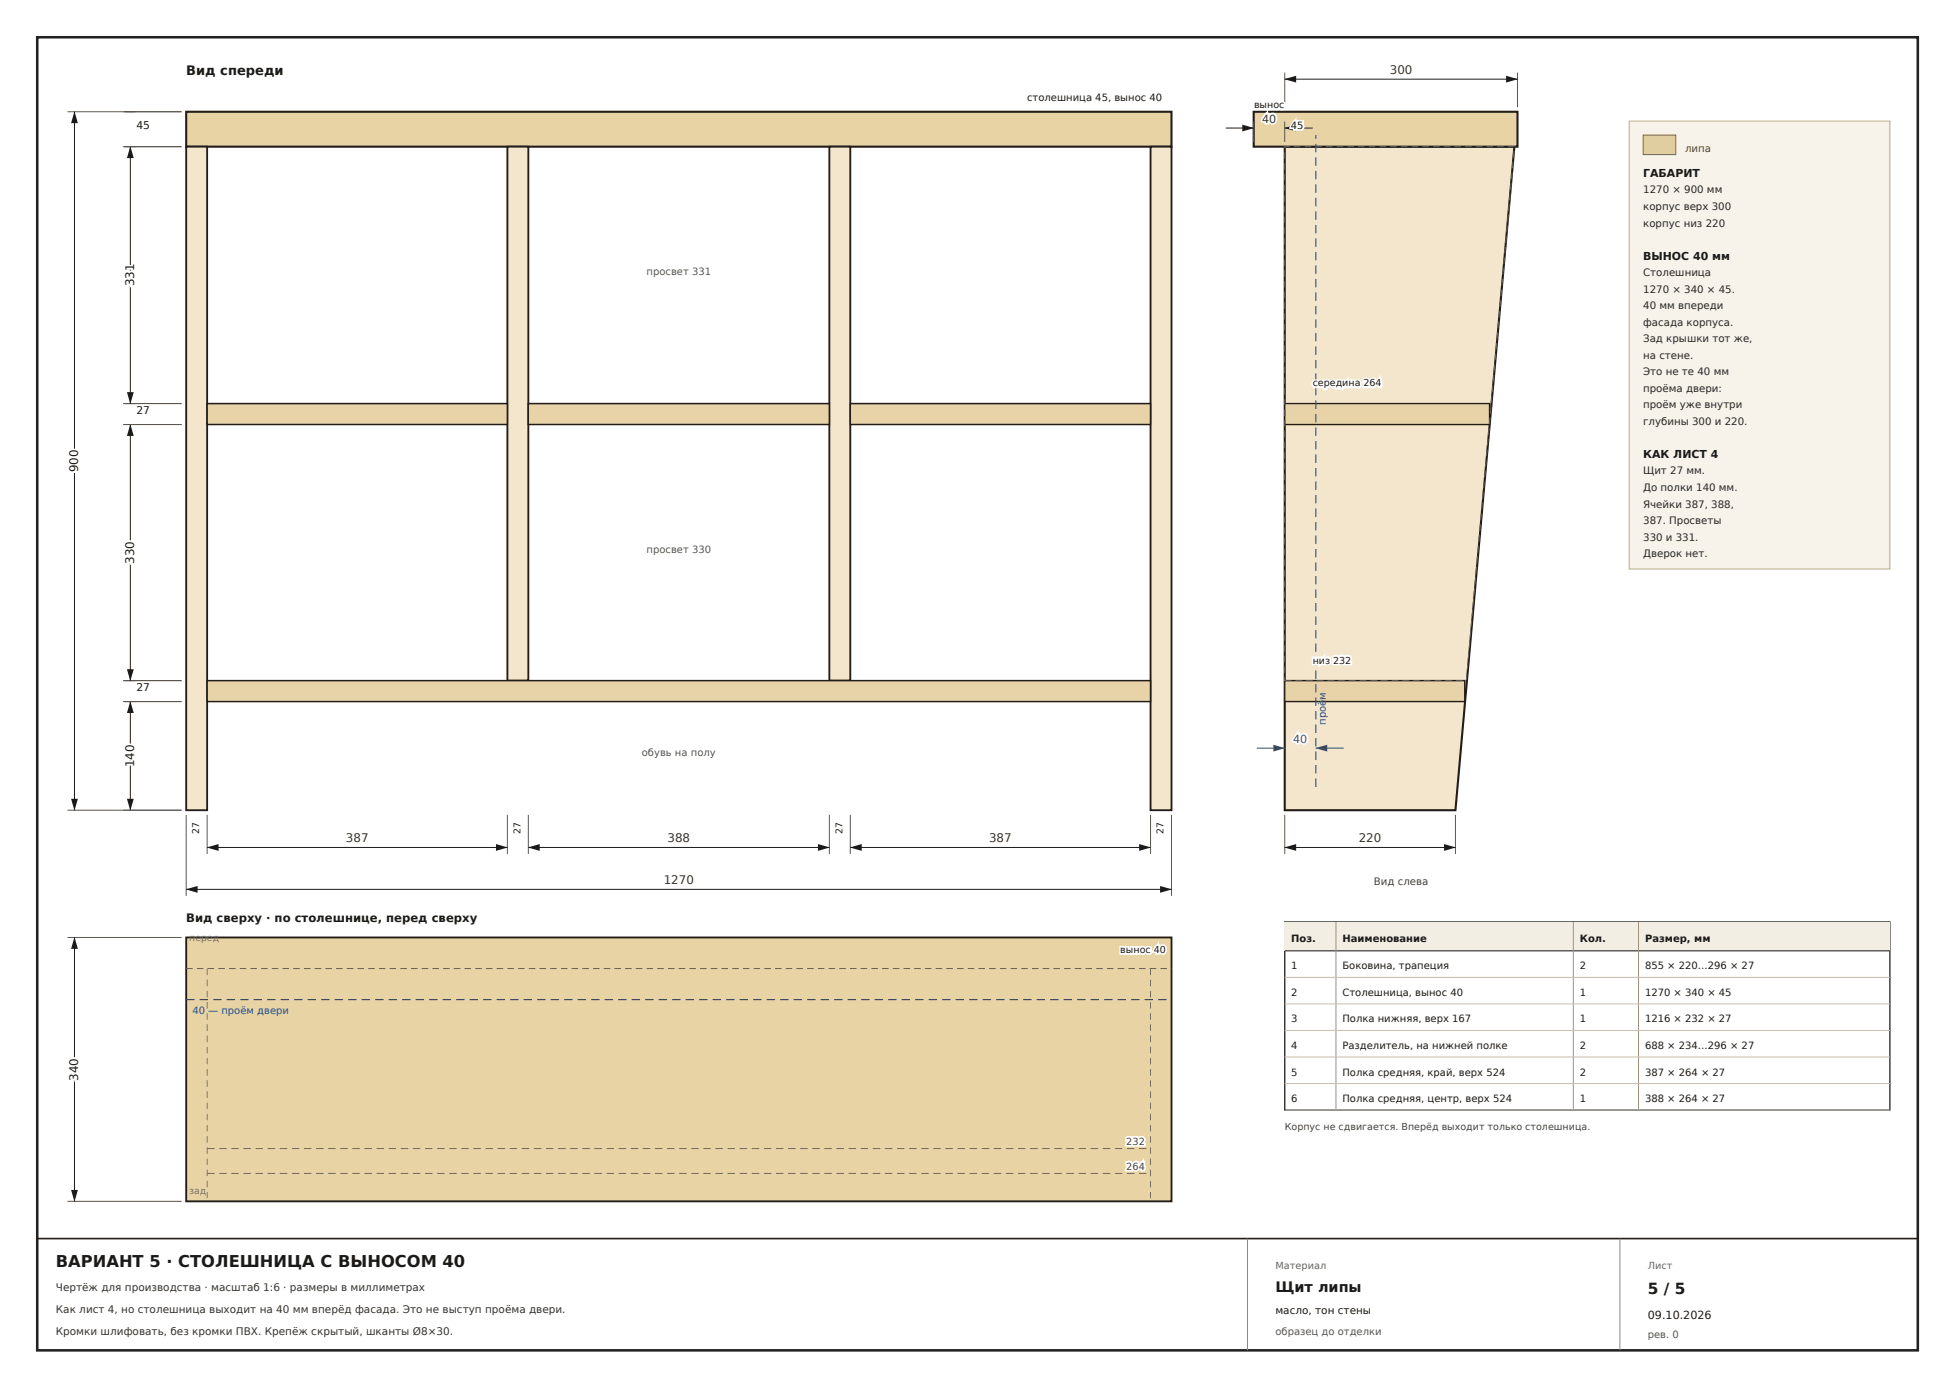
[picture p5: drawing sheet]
<svg xmlns="http://www.w3.org/2000/svg" width="420mm" height="297mm" viewBox="0 0 420 297" stroke-linecap="round" stroke-linejoin="round" font-family="sans-serif">
<path d="M0 0h419.9v297.1h-419.9z" fill="#d9d3c8"/>
<path d="M8 8h404v282h-404z" fill="none" stroke="#222" stroke-width=".55"/>
<path d="M8 266h404" fill="none" stroke="#241c16" stroke-width=".35"/>
<path d="M268 266v24M348 266v24" fill="none" stroke="#888" stroke-width=".21"/>
<path d="M40 24h211.7v7.5h-211.7z" fill="#e7d3a4"/>
<path d="M40 24h211.7v7.5h-211.7z" fill="none" stroke="#241c16" stroke-width=".45"/>
<path d="M40 31.5h4.5v142.5h-4.5z" fill="#f4e6cc"/>
<path d="M40 31.5h4.5v142.5h-4.5z" fill="none" stroke="#241c16" stroke-width=".4"/>
<path d="M247.2 31.5h4.5v142.5h-4.5z" fill="#f4e6cc"/>
<path d="M247.2 31.5h4.5v142.5h-4.5z" fill="none" stroke="#241c16" stroke-width=".4"/>
<path d="M109 31.5h4.5v114.7h-4.5z" fill="#f4e6cc"/>
<path d="M109 31.5h4.5v114.7h-4.5z" fill="none" stroke="#241c16" stroke-width=".4"/>
<path d="M178.2 31.5h4.5v114.7h-4.5z" fill="#f4e6cc"/>
<path d="M178.2 31.5h4.5v114.7h-4.5z" fill="none" stroke="#241c16" stroke-width=".4"/>
<path d="M44.5 146.2h202.7v4.5h-202.7z" fill="#e8d3a8"/>
<path d="M44.5 146.2h202.7v4.5h-202.7z" fill="none" stroke="#241c16" stroke-width=".32"/>
<path d="M44.5 86.7h64.5v4.5h-64.5z" fill="#e8d3a8"/>
<path d="M44.5 86.7h64.5v4.5h-64.5z" fill="none" stroke="#241c16" stroke-width=".32"/>
<path d="M113.5 86.7h64.7v4.5h-64.7z" fill="#e8d3a8"/>
<path d="M113.5 86.7h64.7v4.5h-64.7z" fill="none" stroke="#241c16" stroke-width=".32"/>
<path d="M182.7 86.7h64.5v4.5h-64.5z" fill="#e8d3a8"/>
<path d="M182.7 86.7h64.5v4.5h-64.5z" fill="none" stroke="#241c16" stroke-width=".32"/>
<path d="M26.5 150.7h12.5M26.5 174h12.5" fill="none" stroke="#5c564e" stroke-width=".21"/>
<path d="M28 150.7v23.3" fill="none" stroke="#1b1b1b" stroke-width=".21"/>
<g fill="#1b1b1b">
<path d="M28 150.6l.7 2.5h-1.4z"/>
<path d="M27.3 171.5h1.4l-.7 2.6z"/>
</g>
<path d="M26.5 91.2h12.5M26.5 146.2h12.5M26.5 150.7h12.5" fill="none" stroke="#5c564e" stroke-width=".21"/>
<path d="M28 91.2v55" fill="none" stroke="#1b1b1b" stroke-width=".21"/>
<g fill="#1b1b1b">
<path d="M28 91.1l.7 2.5h-1.4z"/>
<path d="M27.3 143.7h1.4l-.7 2.6z"/>
</g>
<path d="M26.5 31.5h12.5M26.5 86.7h12.5M26.5 91.2h12.5" fill="none" stroke="#5c564e" stroke-width=".21"/>
<path d="M28 31.5v55.2" fill="none" stroke="#1b1b1b" stroke-width=".21"/>
<g fill="#1b1b1b">
<path d="M28 31.4l.7 2.6h-1.4z"/>
<path d="M27.3 84.2h1.4l-.7 2.6z"/>
</g>
<path d="M14.5 24h24.5M26.5 31.5h12.5M14.5 174h24.5" fill="none" stroke="#5c564e" stroke-width=".21"/>
<path d="M16 24v150" fill="none" stroke="#1b1b1b" stroke-width=".21"/>
<g fill="#1b1b1b">
<path d="M16 23.9l.7 2.6h-1.4z"/>
<path d="M15.3 171.5h1.4l-.7 2.6z"/>
</g>
<path d="M44.5 175v8.4M109 175v8.4" fill="none" stroke="#5c564e" stroke-width=".21"/>
<path d="M44.5 182h64.5" fill="none" stroke="#1b1b1b" stroke-width=".21"/>
<g fill="#1b1b1b">
<path d="M44.4 182l2.5-.7v1.4z"/>
<path d="M106.5 181.3l2.6 .7-2.6 .7z"/>
</g>
<path d="M113.5 175v8.4M178.2 175v8.4" fill="none" stroke="#5c564e" stroke-width=".21"/>
<path d="M113.5 182h64.7" fill="none" stroke="#1b1b1b" stroke-width=".21"/>
<g fill="#1b1b1b">
<path d="M113.4 182l2.5-.7v1.4z"/>
<path d="M175.7 181.3l2.6 .7-2.6 .7z"/>
</g>
<path d="M182.7 175v8.4M247.2 175v8.4" fill="none" stroke="#5c564e" stroke-width=".21"/>
<path d="M182.7 182h64.5" fill="none" stroke="#1b1b1b" stroke-width=".21"/>
<g fill="#1b1b1b">
<path d="M182.6 182l2.5-.7v1.4z"/>
<path d="M244.7 181.3l2.6 .7-2.6 .7z"/>
</g>
<path d="M40 175v17.4M251.7 175v17.4" fill="none" stroke="#5c564e" stroke-width=".21"/>
<path d="M40 191h211.7" fill="none" stroke="#1b1b1b" stroke-width=".21"/>
<g fill="#1b1b1b">
<path d="M39.9 191l2.5-.7v1.4z"/>
<path d="M249.2 190.3l2.6 .7-2.6 .7z"/>
</g>
<path d="M276 31.5h49.3l-12.6 142.5h-36.7z" fill="#f4e6cc"/>
<path d="M276 31.5h49.3l-12.6 142.5h-36.7z" fill="none" stroke="#241c16" stroke-width=".45"/>
<path d="M269.3 24h56.7v7.5h-56.7z" fill="#e7d3a4"/>
<path d="M269.3 24h56.7v7.5h-56.7z" fill="none" stroke="#241c16" stroke-width=".45"/>
<path d="M276 146.2h38.7v4.5h-38.7z" fill="#e8d3a8"/>
<path d="M276 146.2h38.7v4.5h-38.7z" fill="none" stroke="#241c16" stroke-width=".3"/>
<path d="M276 86.7h44v4.5h-44z" fill="#e8d3a8"/>
<path d="M276 86.7h44v4.5h-44z" fill="none" stroke="#241c16" stroke-width=".3"/>
<path d="M278.3 146.1h1.4v.2h-1.4zM280.6 146.1h1.4v.2h-1.4zM282.9 146.1h1.4v.2h-1.4zM285.2 146.1h1.4v.2h-1.4zM287.5 146.1h1.4v.2h-1.4zM289.8 146.1h1.4v.2h-1.4zM292.1 146.1h1.4v.2h-1.4zM294.4 146.1h1.4v.2h-1.4zM296.7 146.1h1.4v.2h-1.4zM299 146.1h1.4v.2h-1.4zM301.3 146.1h1.4v.2h-1.4zM303.6 146.1h1.4v.2h-1.4zM305.9 146.1h1.4v.2h-1.4zM308.2 146.1h1.4v.2h-1.4zM310.5 146.1h1.4v.2h-1.4zM312.8 146.1h1.4v.2h-1.4zM315 144.7h.2l-.1 1.4h-.2zM315.2 142.4h.2l-.1 1.4h-.2zM315.4 140.1h.3l-.2 1.4h-.2zM315.6 137.8h.3l-.2 1.4h-.2zM315.8 135.5h.3l-.2 1.4h-.2zM316.1 133.2h.2l-.2 1.4h-.2zM316.3 130.9h.2l-.1 1.4h-.3zM316.5 128.6l.2 .1-.1 1.3h-.3zM316.7 126.3l.2 .1-.1 1.4-.3-.1zM316.9 124l.2 .1-.1 1.4-.2-.1zM317.1 121.8h.2l-.1 1.4h-.2zM317.3 119.5h.2l-.1 1.4h-.2zM317.5 117.2h.2l-.1 1.4h-.2zM317.7 114.9h.2l-.1 1.4h-.2zM317.9 112.6h.2l-.1 1.4h-.2zM318.1 110.3h.2l-.1 1.4h-.2zM318.3 108h.2l-.1 1.4h-.2zM318.5 105.7h.3l-.2 1.4h-.2zM318.7 103.4l.3 .1-.2 1.3h-.2zM318.9 101.1l.3 .1-.2 1.4-.2-.1zM319.1 98.9h.3l-.2 1.4-.2-.1zM319.4 96.6h.2l-.2 1.4h-.2zM319.6 94.3h.2l-.1 1.4h-.3zM319.8 92h.2l-.1 1.4h-.3zM320 89.7h.2l-.1 1.4h-.3zM320.2 87.4h.2l-.1 1.4h-.2zM320.4 85.1h.2l-.1 1.4h-.2zM320.6 82.8h.2l-.1 1.4h-.2zM320.8 80.5h.2l-.1 1.4h-.2zM321 78.2l.2 .1-.1 1.3h-.2zM321.2 75.9l.2 .1-.1 1.4-.2-.1zM321.4 73.7h.2l-.1 1.4-.2-.1zM321.6 71.4h.2l-.1 1.4h-.2zM321.8 69.1h.3l-.2 1.4h-.2zM322 66.8h.3l-.2 1.4h-.2zM322.2 64.5h.3l-.2 1.4h-.2zM322.5 62.2h.2l-.2 1.4h-.2zM322.7 59.9h.2l-.1 1.4h-.3zM322.9 57.6h.2l-.1 1.4h-.3zM323.1 55.3h.2l-.1 1.4h-.3zM323.3 53l.2 .1-.1 1.4-.2-.1zM323.5 50.7l.2 .1-.1 1.4-.2-.1zM323.7 48.5h.2l-.1 1.4h-.2zM323.9 46.2h.2l-.1 1.4h-.2zM324.1 43.9h.2l-.1 1.4h-.2zM324.3 41.6h.2l-.1 1.4h-.2zM324.5 39.3h.2l-.1 1.4h-.2zM324.7 37h.2l-.1 1.4h-.2zM324.9 34.7h.2l-.1 1.4h-.2zM325.1 32.4h.3l-.2 1.4h-.2zM324 31.4h1.4v.1h-.2l.1 .1h-1.3zM321.7 31.4h1.4v.2h-1.4zM319.4 31.4h1.4v.2h-1.4zM317.1 31.4h1.4v.2h-1.4zM314.8 31.4h1.4v.2h-1.4zM312.5 31.4h1.4v.2h-1.4zM310.2 31.4h1.4v.2h-1.4zM307.9 31.4h1.4v.2h-1.4zM305.6 31.4h1.4v.2h-1.4zM303.3 31.4h1.4v.2h-1.4zM301 31.4h1.4v.2h-1.4zM298.7 31.4h1.4v.2h-1.4zM296.4 31.4h1.4v.2h-1.4zM294.1 31.4h1.4v.2h-1.4zM291.8 31.4h1.4v.2h-1.4zM289.5 31.4h1.4v.2h-1.4zM287.2 31.4h1.4v.2h-1.4zM284.9 31.4h1.4v.2h-1.4zM282.6 31.4h1.4v.2h-1.4zM280.3 31.4h1.4v.2h-1.4zM278 31.4h1.4v.2h-1.4zM275.9 31.4h1.2v.2h-1.1v-.1l.1 .3h-.2zM275.9 32.7h.2v1.4h-.2zM275.9 35h.2v1.4h-.2zM275.9 37.3h.2v1.4h-.2zM275.9 39.6h.2v1.4h-.2zM275.9 41.9h.2v1.4h-.2zM275.9 44.2h.2v1.4h-.2zM275.9 46.5h.2v1.4h-.2zM275.9 48.8h.2v1.4h-.2zM275.9 51.1h.2v1.4h-.2zM275.9 53.4h.2v1.4h-.2zM275.9 55.7h.2v1.4h-.2zM275.9 58h.2v1.4h-.2zM275.9 60.3h.2v1.4h-.2zM275.9 62.6h.2v1.4h-.2zM275.9 64.9h.2v1.4h-.2zM275.9 67.2h.2v1.4h-.2zM275.9 69.5h.2v1.4h-.2zM275.9 71.8h.2v1.4h-.2zM275.9 74.1h.2v1.4h-.2zM275.9 76.4h.2v1.4h-.2zM275.9 78.7h.2v1.4h-.2zM275.9 81h.2v1.4h-.2zM275.9 83.3h.2v1.4h-.2zM275.9 85.6h.2v1.4h-.2zM275.9 87.9h.2v1.4h-.2zM275.9 90.2h.2v1.4h-.2zM275.9 92.5h.2v1.4h-.2zM275.9 94.8h.2v1.4h-.2zM275.9 97.1h.2v1.4h-.2zM275.9 99.4h.2v1.4h-.2zM275.9 101.7h.2v1.4h-.2zM275.9 104h.2v1.4h-.2zM275.9 106.3h.2v1.4h-.2zM275.9 108.6h.2v1.4h-.2zM275.9 110.9h.2v1.4h-.2zM275.9 113.2h.2v1.4h-.2zM275.9 115.5h.2v1.4h-.2zM275.9 117.8h.2v1.4h-.2zM275.9 120.1h.2v1.4h-.2zM275.9 122.4h.2v1.4h-.2zM275.9 124.7h.2v1.4h-.2zM275.9 127h.2v1.4h-.2zM275.9 129.3h.2v1.4h-.2zM275.9 131.6h.2v1.4h-.2zM275.9 133.9h.2v1.4h-.2zM275.9 136.2h.2v1.4h-.2zM275.9 138.5h.2v1.4h-.2zM275.9 140.8h.2v1.4h-.2zM275.9 143.1h.2v1.4h-.2zM275.9 145.4h.2v.8h-.1v-.1h1.4v.2h-1.5z" fill="#6a6258"/>
<path d="M282.5 167.2h.3v1.8h-.3zM282.5 164.3h.3v1.8h-.3zM282.5 161.4h.3v1.8h-.3zM282.5 158.5h.3v1.8h-.3zM282.5 155.6h.3v1.8h-.3zM282.5 152.7h.3v1.8h-.3zM282.5 149.8h.3v1.8h-.3zM282.5 146.9h.3v1.8h-.3zM282.5 144h.3v1.8h-.3zM282.5 141.1h.3v1.8h-.3zM282.5 138.2h.3v1.8h-.3zM282.5 135.3h.3v1.8h-.3zM282.5 132.4h.3v1.8h-.3zM282.5 129.5h.3v1.8h-.3zM282.5 126.6h.3v1.8h-.3zM282.5 123.7h.3v1.8h-.3zM282.5 120.8h.3v1.8h-.3zM282.5 117.9h.3v1.8h-.3zM282.5 115h.3v1.8h-.3zM282.5 112.1h.3v1.8h-.3zM282.5 109.2h.3v1.8h-.3zM282.5 106.3h.3v1.8h-.3zM282.5 103.4h.3v1.8h-.3zM282.5 100.5h.3v1.8h-.3zM282.5 97.6h.3v1.8h-.3zM282.5 94.7h.3v1.8h-.3zM282.5 91.8h.3v1.8h-.3zM282.5 88.9h.3v1.8h-.3zM282.5 86h.3v1.8h-.3zM282.5 83.1h.3v1.8h-.3zM282.5 80.2h.3v1.8h-.3zM282.5 77.3h.3v1.8h-.3zM282.5 74.4h.3v1.8h-.3zM282.5 71.5h.3v1.8h-.3zM282.5 68.6h.3v1.8h-.3zM282.5 65.7h.3v1.8h-.3zM282.5 62.8h.3v1.8h-.3zM282.5 59.9h.3v1.8h-.3zM282.5 57h.3v1.8h-.3zM282.5 54.1h.3v1.8h-.3zM282.5 51.2h.3v1.8h-.3zM282.5 48.3h.3v1.8h-.3zM282.5 45.4h.3v1.8h-.3zM282.5 42.5h.3v1.8h-.3zM282.5 39.6h.3v1.8h-.3zM282.5 36.7h.3v1.8h-.3zM282.5 33.8h.3v1.8h-.3zM282.5 30.9h.3v1.8h-.3zM282.5 29h.3v.8h-.3z" fill="#1d4e89"/>
<path d="M270 160.7h6" fill="none" stroke="#1d4e89" stroke-width=".21"/>
<path d="M273.5 159.9l2.6 .8-2.6 .7z" fill="#1d4e89"/>
<path d="M282.7 160.7h6" fill="none" stroke="#1d4e89" stroke-width=".21"/>
<path d="M282.6 160.7l2.5-.8v1.5z" fill="#1d4e89"/>
<path d="M276 15.6v7.4M326 15.6v7.4" fill="none" stroke="#5c564e" stroke-width=".21"/>
<path d="M276 17h50" fill="none" stroke="#1b1b1b" stroke-width=".21"/>
<g fill="#1b1b1b">
<path d="M275.9 17l2.5-.7v1.4z"/>
<path d="M323.5 16.3l2.6 .7-2.6 .7z"/>
</g>
<path d="M269.3 26.1v4.4M276 26.1v4.4" fill="none" stroke="#5c564e" stroke-width=".21"/>
<path d="M263.3 27.5h6" fill="none" stroke="#1b1b1b" stroke-width=".21"/>
<path d="M266.9 26.8l2.5 .7-2.5 .7z" fill="#1b1b1b"/>
<path d="M276 27.5h6" fill="none" stroke="#1b1b1b" stroke-width=".21"/>
<path d="M275.9 27.5l2.5-.7v1.4z" fill="#1b1b1b"/>
<path d="M276 175v8.4M312.7 175v8.4" fill="none" stroke="#5c564e" stroke-width=".21"/>
<path d="M276 182h36.7" fill="none" stroke="#1b1b1b" stroke-width=".21"/>
<g fill="#1b1b1b">
<path d="M275.9 182l2.5-.7v1.4z"/>
<path d="M310.2 181.3l2.6 .7-2.6 .7z"/>
</g>
<path d="M40 201.3h211.7v56.7h-211.7z" fill="#e7d3a4"/>
<path d="M40 201.3h211.7v56.7h-211.7z" fill="none" stroke="#241c16" stroke-width=".4"/>
<g fill="#6a6258">
<path d="M40 207.9h1.4v.2h-1.4zM42.3 207.9h1.4v.2h-1.4zM44.6 207.9h1.4v.2h-1.4zM46.9 207.9h1.4v.2h-1.4zM49.2 207.9h1.4v.2h-1.4zM51.5 207.9h1.4v.2h-1.4zM53.8 207.9h1.4v.2h-1.4zM56.1 207.9h1.4v.2h-1.4zM58.4 207.9h1.4v.2h-1.4zM60.7 207.9h1.4v.2h-1.4zM63 207.9h1.4v.2h-1.4zM65.3 207.9h1.4v.2h-1.4zM67.6 207.9h1.4v.2h-1.4zM69.9 207.9h1.4v.2h-1.4zM72.2 207.9h1.4v.2h-1.4zM74.5 207.9h1.4v.2h-1.4zM76.8 207.9h1.4v.2h-1.4zM79.1 207.9h1.4v.2h-1.4zM81.4 207.9h1.4v.2h-1.4zM83.7 207.9h1.4v.2h-1.4zM86 207.9h1.4v.2h-1.4zM88.3 207.9h1.4v.2h-1.4zM90.6 207.9h1.4v.2h-1.4zM92.9 207.9h1.4v.2h-1.4zM95.2 207.9h1.4v.2h-1.4zM97.5 207.9h1.4v.2h-1.4zM99.8 207.9h1.4v.2h-1.4zM102.1 207.9h1.4v.2h-1.4zM104.4 207.9h1.4v.2h-1.4zM106.7 207.9h1.4v.2h-1.4zM109 207.9h1.4v.2h-1.4zM111.3 207.9h1.4v.2h-1.4zM113.6 207.9h1.4v.2h-1.4zM115.9 207.9h1.4v.2h-1.4zM118.2 207.9h1.4v.2h-1.4zM120.5 207.9h1.4v.2h-1.4zM122.8 207.9h1.4v.2h-1.4zM125.1 207.9h1.4v.2h-1.4zM127.4 207.9h1.4v.2h-1.4zM129.7 207.9h1.4v.2h-1.4zM132 207.9h1.4v.2h-1.4zM134.3 207.9h1.4v.2h-1.4zM136.6 207.9h1.4v.2h-1.4zM138.9 207.9h1.4v.2h-1.4zM141.2 207.9h1.4v.2h-1.4zM143.5 207.9h1.4v.2h-1.4zM145.8 207.9h1.4v.2h-1.4zM148.1 207.9h1.4v.2h-1.4zM150.4 207.9h1.4v.2h-1.4zM152.7 207.9h1.4v.2h-1.4zM155 207.9h1.4v.2h-1.4zM157.3 207.9h1.4v.2h-1.4zM159.6 207.9h1.4v.2h-1.4zM161.9 207.9h1.4v.2h-1.4zM164.2 207.9h1.4v.2h-1.4zM166.5 207.9h1.4v.2h-1.4zM168.8 207.9h1.4v.2h-1.4zM171.1 207.9h1.4v.2h-1.4zM173.4 207.9h1.4v.2h-1.4zM175.7 207.9h1.4v.2h-1.4zM178 207.9h1.4v.2h-1.4zM180.3 207.9h1.4v.2h-1.4zM182.6 207.9h1.4v.2h-1.4zM184.9 207.9h1.4v.2h-1.4zM187.2 207.9h1.4v.2h-1.4zM189.5 207.9h1.4v.2h-1.4zM191.8 207.9h1.4v.2h-1.4zM194.1 207.9h1.4v.2h-1.4zM196.4 207.9h1.4v.2h-1.4zM198.7 207.9h1.4v.2h-1.4zM201 207.9h1.4v.2h-1.4zM203.3 207.9h1.4v.2h-1.4zM205.6 207.9h1.4v.2h-1.4zM207.9 207.9h1.4v.2h-1.4zM210.2 207.9h1.4v.2h-1.4zM212.5 207.9h1.4v.2h-1.4zM214.8 207.9h1.4v.2h-1.4zM217.1 207.9h1.4v.2h-1.4zM219.4 207.9h1.4v.2h-1.4zM221.7 207.9h1.4v.2h-1.4zM224 207.9h1.4v.2h-1.4zM226.3 207.9h1.4v.2h-1.4zM228.6 207.9h1.4v.2h-1.4zM230.9 207.9h1.4v.2h-1.4zM233.2 207.9h1.4v.2h-1.4zM235.5 207.9h1.4v.2h-1.4zM237.8 207.9h1.4v.2h-1.4zM240.1 207.9h1.4v.2h-1.4zM242.4 207.9h1.4v.2h-1.4zM244.7 207.9h1.4v.2h-1.4zM247 207.9h1.4v.2h-1.4zM249.3 207.9h1.4v.2h-1.4zM251.6 207.9l.1 .2z"/>
<path d="M44.4 208h.2v1.4h-.2zM44.4 210.4h.2v1.4h-.2zM44.4 212.8h.2v1.4h-.2zM44.4 215.2h.2v1.4h-.2zM44.4 217.6h.2v1.4h-.2zM44.4 220h.2v1.4h-.2zM44.4 222.4h.2v1.4h-.2zM44.4 224.8h.2v1.4h-.2zM44.4 227.2h.2v1.4h-.2zM44.4 229.6h.2v1.4h-.2zM44.4 232h.2v1.4h-.2zM44.4 234.4h.2v1.4h-.2zM44.4 236.8h.2v1.4h-.2zM44.4 239.2h.2v1.4h-.2zM44.4 241.6h.2v1.4h-.2zM44.4 244h.2v1.4h-.2zM44.4 246.4h.2v1.4h-.2zM44.4 248.8h.2v1.4h-.2zM44.4 251.2h.2v1.4h-.2zM44.4 253.6h.2v1.4h-.2zM44.4 256h.2v1.3h-.2z"/>
<path d="M247.1 208h.2v1.4h-.2zM247.1 210.4h.2v1.4h-.2zM247.1 212.8h.2v1.4h-.2zM247.1 215.2h.2v1.4h-.2zM247.1 217.6h.2v1.4h-.2zM247.1 220h.2v1.4h-.2zM247.1 222.4h.2v1.4h-.2zM247.1 224.8h.2v1.4h-.2zM247.1 227.2h.2v1.4h-.2zM247.1 229.6h.2v1.4h-.2zM247.1 232h.2v1.4h-.2zM247.1 234.4h.2v1.4h-.2zM247.1 236.8h.2v1.4h-.2zM247.1 239.2h.2v1.4h-.2zM247.1 241.6h.2v1.4h-.2zM247.1 244h.2v1.4h-.2zM247.1 246.4h.2v1.4h-.2zM247.1 248.8h.2v1.4h-.2zM247.1 251.2h.2v1.4h-.2zM247.1 253.6h.2v1.4h-.2zM247.1 256h.2v1.3h-.2z"/>
<path d="M44.5 251.9h1.6v.2h-1.6zM47.1 251.9h1.6v.2h-1.6zM49.7 251.9h1.6v.2h-1.6zM52.3 251.9h1.6v.2h-1.6zM54.9 251.9h1.6v.2h-1.6zM57.5 251.9h1.6v.2h-1.6zM60.1 251.9h1.6v.2h-1.6zM62.7 251.9h1.6v.2h-1.6zM65.3 251.9h1.6v.2h-1.6zM67.9 251.9h1.6v.2h-1.6zM70.5 251.9h1.6v.2h-1.6zM73.1 251.9h1.6v.2h-1.6zM75.7 251.9h1.6v.2h-1.6zM78.3 251.9h1.6v.2h-1.6zM80.9 251.9h1.6v.2h-1.6zM83.5 251.9h1.6v.2h-1.6zM86.1 251.9h1.6v.2h-1.6zM88.7 251.9h1.6v.2h-1.6zM91.3 251.9h1.6v.2h-1.6zM93.9 251.9h1.6v.2h-1.6zM96.5 251.9h1.6v.2h-1.6zM99.1 251.9h1.6v.2h-1.6zM101.7 251.9h1.6v.2h-1.6zM104.3 251.9h1.6v.2h-1.6zM106.9 251.9h1.6v.2h-1.6zM109.5 251.9h1.6v.2h-1.6zM112.1 251.9h1.6v.2h-1.6zM114.7 251.9h1.6v.2h-1.6zM117.3 251.9h1.6v.2h-1.6zM119.9 251.9h1.6v.2h-1.6zM122.5 251.9h1.6v.2h-1.6zM125.1 251.9h1.6v.2h-1.6zM127.7 251.9h1.6v.2h-1.6zM130.3 251.9h1.6v.2h-1.6zM132.9 251.9h1.6v.2h-1.6zM135.5 251.9h1.6v.2h-1.6zM138.1 251.9h1.6v.2h-1.6zM140.7 251.9h1.6v.2h-1.6zM143.3 251.9h1.6v.2h-1.6zM145.9 251.9h1.6v.2h-1.6zM148.5 251.9h1.6v.2h-1.6zM151.1 251.9h1.6v.2h-1.6zM153.7 251.9h1.6v.2h-1.6zM156.3 251.9h1.6v.2h-1.6zM158.9 251.9h1.6v.2h-1.6zM161.5 251.9h1.6v.2h-1.6zM164.1 251.9h1.6v.2h-1.6zM166.7 251.9h1.6v.2h-1.6zM169.3 251.9h1.6v.2h-1.6zM171.9 251.9h1.6v.2h-1.6zM174.5 251.9h1.6v.2h-1.6zM177.1 251.9h1.6v.2h-1.6zM179.7 251.9h1.6v.2h-1.6zM182.3 251.9h1.6v.2h-1.6zM184.9 251.9h1.6v.2h-1.6zM187.5 251.9h1.6v.2h-1.6zM190.1 251.9h1.6v.2h-1.6zM192.7 251.9h1.6v.2h-1.6zM195.3 251.9h1.6v.2h-1.6zM197.9 251.9h1.6v.2h-1.6zM200.5 251.9h1.6v.2h-1.6zM203.1 251.9h1.6v.2h-1.6zM205.7 251.9h1.6v.2h-1.6zM208.3 251.9h1.6v.2h-1.6zM210.9 251.9h1.6v.2h-1.6zM213.5 251.9h1.6v.2h-1.6zM216.1 251.9h1.6v.2h-1.6zM218.7 251.9h1.6v.2h-1.6zM221.3 251.9h1.6v.2h-1.6zM223.9 251.9h1.6v.2h-1.6zM226.5 251.9h1.6v.2h-1.6zM229.1 251.9h1.6v.2h-1.6zM231.7 251.9h1.6v.2h-1.6zM234.3 251.9h1.6v.2h-1.6zM236.9 251.9h1.6v.2h-1.6zM239.5 251.9h1.6v.2h-1.6zM242.1 251.9h1.6v.2h-1.6zM244.7 251.9h1.6v.2h-1.6z"/>
<path d="M44.5 246.6h1.6v.2h-1.6zM47.1 246.6h1.6v.2h-1.6zM49.7 246.6h1.6v.2h-1.6zM52.3 246.6h1.6v.2h-1.6zM54.9 246.6h1.6v.2h-1.6zM57.5 246.6h1.6v.2h-1.6zM60.1 246.6h1.6v.2h-1.6zM62.7 246.6h1.6v.2h-1.6zM65.3 246.6h1.6v.2h-1.6zM67.9 246.6h1.6v.2h-1.6zM70.5 246.6h1.6v.2h-1.6zM73.1 246.6h1.6v.2h-1.6zM75.7 246.6h1.6v.2h-1.6zM78.3 246.6h1.6v.2h-1.6zM80.9 246.6h1.6v.2h-1.6zM83.5 246.6h1.6v.2h-1.6zM86.1 246.6h1.6v.2h-1.6zM88.7 246.6h1.6v.2h-1.6zM91.3 246.6h1.6v.2h-1.6zM93.9 246.6h1.6v.2h-1.6zM96.5 246.6h1.6v.2h-1.6zM99.1 246.6h1.6v.2h-1.6zM101.7 246.6h1.6v.2h-1.6zM104.3 246.6h1.6v.2h-1.6zM106.9 246.6h1.6v.2h-1.6zM109.5 246.6h1.6v.2h-1.6zM112.1 246.6h1.6v.2h-1.6zM114.7 246.6h1.6v.2h-1.6zM117.3 246.6h1.6v.2h-1.6zM119.9 246.6h1.6v.2h-1.6zM122.5 246.6h1.6v.2h-1.6zM125.1 246.6h1.6v.2h-1.6zM127.7 246.6h1.6v.2h-1.6zM130.3 246.6h1.6v.2h-1.6zM132.9 246.6h1.6v.2h-1.6zM135.5 246.6h1.6v.2h-1.6zM138.1 246.6h1.6v.2h-1.6zM140.7 246.6h1.6v.2h-1.6zM143.3 246.6h1.6v.2h-1.6zM145.9 246.6h1.6v.2h-1.6zM148.5 246.6h1.6v.2h-1.6zM151.1 246.6h1.6v.2h-1.6zM153.7 246.6h1.6v.2h-1.6zM156.3 246.6h1.6v.2h-1.6zM158.9 246.6h1.6v.2h-1.6zM161.5 246.6h1.6v.2h-1.6zM164.1 246.6h1.6v.2h-1.6zM166.7 246.6h1.6v.2h-1.6zM169.3 246.6h1.6v.2h-1.6zM171.9 246.6h1.6v.2h-1.6zM174.5 246.6h1.6v.2h-1.6zM177.1 246.6h1.6v.2h-1.6zM179.7 246.6h1.6v.2h-1.6zM182.3 246.6h1.6v.2h-1.6zM184.9 246.6h1.6v.2h-1.6zM187.5 246.6h1.6v.2h-1.6zM190.1 246.6h1.6v.2h-1.6zM192.7 246.6h1.6v.2h-1.6zM195.3 246.6h1.6v.2h-1.6zM197.9 246.6h1.6v.2h-1.6zM200.5 246.6h1.6v.2h-1.6zM203.1 246.6h1.6v.2h-1.6zM205.7 246.6h1.6v.2h-1.6zM208.3 246.6h1.6v.2h-1.6zM210.9 246.6h1.6v.2h-1.6zM213.5 246.6h1.6v.2h-1.6zM216.1 246.6h1.6v.2h-1.6zM218.7 246.6h1.6v.2h-1.6zM221.3 246.6h1.6v.2h-1.6zM223.9 246.6h1.6v.2h-1.6zM226.5 246.6h1.6v.2h-1.6zM229.1 246.6h1.6v.2h-1.6zM231.7 246.6h1.6v.2h-1.6zM234.3 246.6h1.6v.2h-1.6zM236.9 246.6h1.6v.2h-1.6zM239.5 246.6h1.6v.2h-1.6zM242.1 246.6h1.6v.2h-1.6zM244.7 246.6h1.6v.2h-1.6z"/>
</g>
<path d="M40 214.5h1.8v.3h-1.8zM42.9 214.5h1.8v.3h-1.8zM45.8 214.5h1.8v.3h-1.8zM48.7 214.5h1.8v.3h-1.8zM51.6 214.5h1.8v.3h-1.8zM54.5 214.5h1.8v.3h-1.8zM57.4 214.5h1.8v.3h-1.8zM60.3 214.5h1.8v.3h-1.8zM63.2 214.5h1.8v.3h-1.8zM66.1 214.5h1.8v.3h-1.8zM69 214.5h1.8v.3h-1.8zM71.9 214.5h1.8v.3h-1.8zM74.8 214.5h1.8v.3h-1.8zM77.7 214.5h1.8v.3h-1.8zM80.6 214.5h1.8v.3h-1.8zM83.5 214.5h1.8v.3h-1.8zM86.4 214.5h1.8v.3h-1.8zM89.3 214.5h1.8v.3h-1.8zM92.2 214.5h1.8v.3h-1.8zM95.1 214.5h1.8v.3h-1.8zM98 214.5h1.8v.3h-1.8zM100.9 214.5h1.8v.3h-1.8zM103.8 214.5h1.8v.3h-1.8zM106.7 214.5h1.8v.3h-1.8zM109.6 214.5h1.8v.3h-1.8zM112.5 214.5h1.8v.3h-1.8zM115.4 214.5h1.8v.3h-1.8zM118.3 214.5h1.8v.3h-1.8zM121.2 214.5h1.8v.3h-1.8zM124.1 214.5h1.8v.3h-1.8zM127 214.5h1.8v.3h-1.8zM129.9 214.5h1.8v.3h-1.8zM132.8 214.5h1.8v.3h-1.8zM135.7 214.5h1.8v.3h-1.8zM138.6 214.5h1.8v.3h-1.8zM141.5 214.5h1.8v.3h-1.8zM144.4 214.5h1.8v.3h-1.8zM147.3 214.5h1.8v.3h-1.8zM150.2 214.5h1.8v.3h-1.8zM153.1 214.5h1.8v.3h-1.8zM156 214.5h1.8v.3h-1.8zM158.9 214.5h1.8v.3h-1.8zM161.8 214.5h1.8v.3h-1.8zM164.7 214.5h1.8v.3h-1.8zM167.6 214.5h1.8v.3h-1.8zM170.5 214.5h1.8v.3h-1.8zM173.4 214.5h1.8v.3h-1.8zM176.3 214.5h1.8v.3h-1.8zM179.2 214.5h1.8v.3h-1.8zM182.1 214.5h1.8v.3h-1.8zM185 214.5h1.8v.3h-1.8zM187.9 214.5h1.8v.3h-1.8zM190.8 214.5h1.8v.3h-1.8zM193.7 214.5h1.8v.3h-1.8zM196.6 214.5h1.8v.3h-1.8zM199.5 214.5h1.8v.3h-1.8zM202.4 214.5h1.8v.3h-1.8zM205.3 214.5h1.8v.3h-1.8zM208.2 214.5h1.8v.3h-1.8zM211.1 214.5h1.8v.3h-1.8zM214 214.5h1.8v.3h-1.8zM216.9 214.5h1.8v.3h-1.8zM219.8 214.5h1.8v.3h-1.8zM222.7 214.5h1.8v.3h-1.8zM225.6 214.5h1.8v.3h-1.8zM228.5 214.5h1.8v.3h-1.8zM231.4 214.5h1.8v.3h-1.8zM234.3 214.5h1.8v.3h-1.8zM237.2 214.5h1.8v.3h-1.8zM240.1 214.5h1.8v.3h-1.8zM243 214.5h1.8v.3h-1.8zM245.9 214.5h1.8v.3h-1.8zM248.8 214.5h1.8v.3h-1.8z" fill="#1d4e89"/>
<path d="M14.5 201.3h24.5M14.5 258h24.5" fill="none" stroke="#5c564e" stroke-width=".21"/>
<path d="M16 201.3v56.7" fill="none" stroke="#1b1b1b" stroke-width=".21"/>
<g fill="#1b1b1b">
<path d="M16 201.2l.7 2.6h-1.4z"/>
<path d="M15.3 255.5h1.4l-.7 2.6z"/>
</g>
<path d="M350 26h56v96.2h-56z" fill="#f7f3ea"/>
<path d="M350 26h56v96.2h-56z" fill="none" stroke="#c2b59f" stroke-width=".25"/>
<path d="M353 29h7v4.2h-7z" fill="#e0c48a"/>
<path d="M353 29h7v4.2h-7z" fill="none" stroke="#8d7040" stroke-width=".21"/>
<path d="M276 198h130v40.4h-130z" fill="#fff"/>
<path d="M276 198h130v40.4h-130z" fill="none" stroke="#333" stroke-width=".3"/>
<path d="M276 198h130v6.2h-130z" fill="#f3eee3"/>
<path d="M276 204.2h130" fill="none" stroke="#333" stroke-width=".25"/>
<path d="M287 198v40.4M338 198v40.4M352 198v40.4" fill="none" stroke="#9a9186" stroke-width=".21"/>
<path d="M276 209.9h130M276 215.6h130M276 221.3h130M276 227h130M276 232.7h130M276 238.4h130" fill="none" stroke="#c8bfb2" stroke-width=".21"/>
<text font-size="3.5" fill="#1a1a1a" x="12" y="272.2">ВАРИАНТ 5 · СТОЛЕШНИЦА С ВЫНОСОМ 40</text>
<text font-size="3.3" fill="#1a1a1a" x="354" y="278">5 / 5</text>
<text font-size="3.1" fill="#1a1a1a" x="274" y="277.4">Щит липы</text>
<text font-size="2.8" fill="#1a1a1a" x="40" y="16">Вид спереди</text>
<g font-size="2.5" fill="#fff">
<text x="298.6" y="15.8">300</text>
<text x="28.8" y="61.5" transform="rotate(-90 28.8 61.5)">331</text>
<text x="16.8" y="101.4" transform="rotate(-90 16.8 101.4)">900</text>
<text x="28.8" y="121.1" transform="rotate(-90 28.8 121.1)">330</text>
<text x="28.8" y="164.8" transform="rotate(-90 28.8 164.8)">140</text>
<text x="74.3" y="180.8">387</text>
<text x="143.4" y="180.8">388</text>
<text x="212.5" y="180.8">387</text>
<text x="291.9" y="180.8">220</text>
<text x="142.6" y="189.8">1270</text>
<text x="16.8" y="232.1" transform="rotate(-90 16.8 232.1)">340</text>
</g>
<text font-size="2.5" fill="#1a1a1a" x="40" y="197.9">Вид сверху · по столешнице, перед сверху</text>
<g font-size="2.4" fill="#fff">
<text x="271.1" y="26.3">40</text>
<text x="277.8" y="159.5">40</text>
</g>
<text font-size="2.4" fill="#1a1a1a" x="354" y="283.2">09.10.2026</text>
<g font-size="2.3" fill="#fff">
<text x="29.3" y="27.7">45</text>
<text x="29.3" y="88.9">27</text>
<text x="29.3" y="148.4">27</text>
</g>
<g font-size="2.3" fill="#1a1a1a">
<text x="353" y="38">ГАБАРИТ</text>
<text x="353" y="55.7">ВЫНОС 40 мм</text>
<text x="353" y="98.3">КАК ЛИСТ 4</text>
</g>
<text font-size="2.2" fill="#5a4630" x="362" y="32.6">липа</text>
<g font-size="2.2" fill="#2c2822">
<text x="353" y="41.5">1270 × 900 мм</text>
<text x="353" y="45.1">корпус верх 300</text>
<text x="353" y="48.6">корпус низ 220</text>
<text x="353" y="59.3">Столешница</text>
<text x="353" y="62.8">1270 × 340 × 45.</text>
<text x="353" y="66.4">40 мм впереди</text>
<text x="353" y="69.9">фасада корпуса.</text>
<text x="353" y="73.5">Зад крышки тот же,</text>
<text x="353" y="77">на стене.</text>
<text x="353" y="80.6">Это не те 40 мм</text>
<text x="353" y="84.1">проёма двери:</text>
<text x="353" y="87.7">проём уже внутри</text>
<text x="353" y="91.2">глубины 300 и 220.</text>
<text x="353" y="101.9">Щит 27 мм.</text>
<text x="353" y="105.4">До полки 140 мм.</text>
<text x="353" y="109">Ячейки 387, 388,</text>
<text x="353" y="112.5">387. Просветы</text>
<text x="353" y="116.1">330 и 331.</text>
<text x="353" y="119.6">Дверок нет.</text>
</g>
<text font-size="2.2" fill="#444" x="295.1" y="190">Вид слева</text>
<g font-size="2.2" fill="#333">
<text x="12" y="277.2">Чертёж для производства · масштаб 1:6 · размеры в миллиметрах</text>
<text x="12" y="282">Как лист 4, но столешница выходит на 40 мм вперёд фасада. Это не выступ проёма двери.</text>
<text x="12" y="286.6">Кромки шлифовать, без кромки ПВХ. Крепёж скрытый, шканты Ø8×30.</text>
</g>
<text font-size="2.2" fill="#1a1a1a" x="274" y="282.2">масло, тон стены</text>
<g font-size="2.1" fill="#fff">
<text x="220.7" y="21.6">столешница 45, вынос 40</text>
<text x="277.3" y="27.7">45</text>
<text x="138.9" y="59.1">просвет331</text>
<text x="138.9" y="118.7">просвет330</text>
<text x="137.9" y="162.3">обуь наполу</text>
<text x="242" y="245.9">2</text>
<text x="242" y="251.2">2</text>
</g>
<g font-size="2.1" fill="#1a1a1a">
<text x="220.7" y="21.6">столешница45,вынос40</text>
<text x="277.4" y="202.3">Поз.</text>
<text x="288.4" y="202.3">Наименование</text>
<text x="339.4" y="202.3">Кол.</text>
<text x="353.4" y="202.3">Размер, мм</text>
<text x="277.4" y="208.2">1</text>
<text x="288.4" y="208.2">Боковина, трапеция</text>
<text x="339.4" y="208.2">2</text>
<text x="353.4" y="208.2">855 × 220…296 × 27</text>
<text x="277.4" y="213.9">2</text>
<text x="288.4" y="213.9">Столешница, вынос 40</text>
<text x="339.4" y="213.9">1</text>
<text x="353.4" y="213.9">1270 × 340 × 45</text>
<text x="277.4" y="219.6">3</text>
<text x="288.4" y="219.6">Полка нижняя, верх 167</text>
<text x="339.4" y="219.6">1</text>
<text x="353.4" y="219.6">1216 × 232 × 27</text>
<text x="277.4" y="225.3">4</text>
<text x="288.4" y="225.3">Разделитель, на нижней полке</text>
<text x="339.4" y="225.3">2</text>
<text x="353.4" y="225.3">688 × 234…296 × 27</text>
<text x="277.4" y="231">5</text>
<text x="288.4" y="231">Полка средняя, край, верх 524</text>
<text x="339.4" y="231">2</text>
<text x="353.4" y="231">387 × 264 × 27</text>
<text x="277.4" y="236.7">6</text>
<text x="288.4" y="236.7">Полка средняя, центр, верх 524</text>
<text x="339.4" y="236.7">1</text>
<text x="353.4" y="236.7">388 × 264 × 27</text>
</g>
<g font-size="2.1" fill="#555">
<text x="138.9" y="59.1">просвет 331</text>
<text x="138.9" y="118.7">просвет 330</text>
<text x="137.9" y="162.3">обув</text>
<text x="141.8" y="162.3">вьна полу</text>
<text x="274" y="286.6">образец до отделки</text>
<text x="354" y="287.4">рев. 0</text>
</g>
<g font-size="2.1" fill="#1d4e89">
<text x="284.8" y="155.7" transform="rotate(-90 284.8 155.7)">проё</text>
<text x="284.8" y="150.3" transform="rotate(-90 284.8 150.3)">м</text>
<text x="41.3" y="217.8">40 — проём двери</text>
</g>
<g font-size="2.1" fill="#4a433c">
<text x="242" y="245.9">232</text>
<text x="244.6" y="245.9">2</text>
<text x="242" y="251.2">264</text>
</g>
<g font-size="2.1" fill="#666">
<text x="274" y="272.5">Материал</text>
<text x="354" y="272.5">Лист</text>
</g>
<g font-size="2" fill="#fff">
<text x="269.4" y="23.3">вынос</text>
<text x="282" y="83">середина 264</text>
<text x="282" y="142.5">низ232</text>
<text x="42.8" y="179.1" transform="rotate(-90 42.8 179.1)">27</text>
<text x="111.8" y="179.1" transform="rotate(-90 111.8 179.1)">27</text>
<text x="181" y="179.1" transform="rotate(-90 181 179.1)">27</text>
<text x="250" y="179.1" transform="rotate(-90 250 179.1)">27</text>
<text x="240.7" y="204.7">вынос40</text>
</g>
<g font-size="2" fill="#1a1a1a">
<text x="282" y="83">середина264</text>
<text x="282" y="142.5">низ 232</text>
<text x="240.7" y="204.7">вынос 40</text>
</g>
<g font-size="2" fill="#7a7268">
<text x="40.7" y="202">перед</text>
<text x="40.7" y="256.5">зад</text>
</g>
<text font-size="2" fill="#444" x="276" y="242.6">Корпус не сдвигается. Вперёд выходит только столешница.</text>
</svg>
